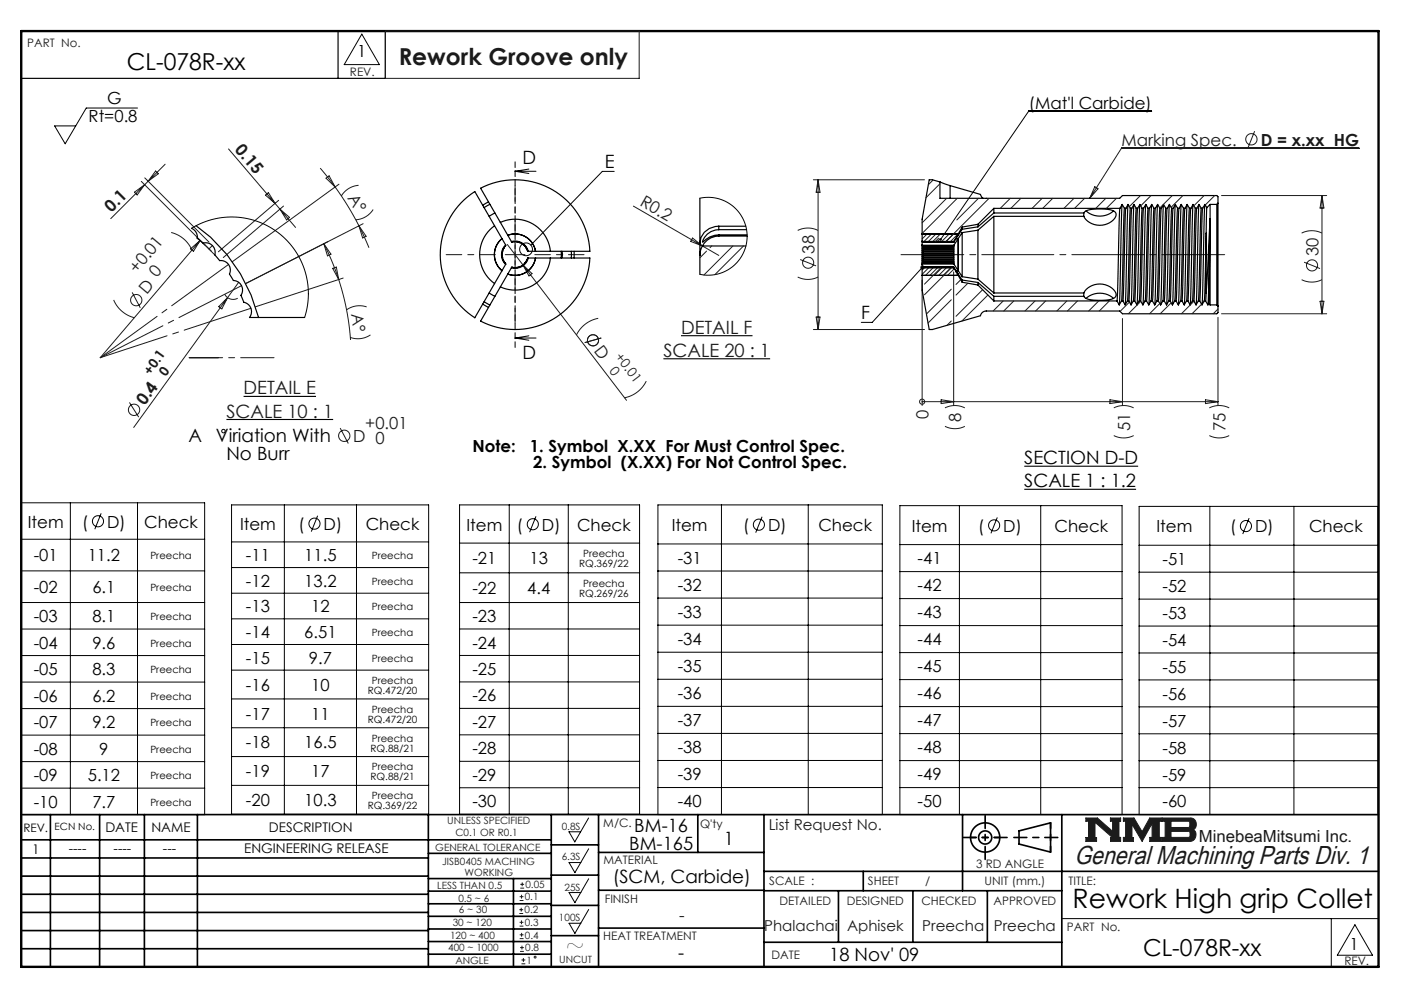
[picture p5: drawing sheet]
<svg xmlns="http://www.w3.org/2000/svg" width="297mm" height="210mm" viewBox="0 0 297 210" stroke-linecap="round" stroke-linejoin="round" font-family="sans-serif">
<g fill="none" stroke="#000" stroke-width=".35">
<path d="M4.5 172.3h287.1M4.5 177.6h112.1M10.7 172.3v32.2M21.1 172.3v32.2M30.5 172.3v32.2M41.8 172.3v32.2M90.6 172.3v32.2M116.6 172.3v32.2M116.6 178.7h10M126.6 172.3v32.2M147.6 172.3v8M161.6 172.3v32.2"/>
<path d="M203.6 172.3v16.1M215.6 175.7l6.6-1.7v6.2l-6.6-1.7zM224.6 172.3v32.2M4.5 185.3h86.1M4.5 181.4h86.1M4.5 189.1h86.1M4.5 193h86.1M4.5 196.8h86.1M90.6 199.1h26M90.6 193.8h26M90.6 188.5h26M90.6 191.1h26"/>
<path d="M90.6 180.5h26M90.6 185.8h26M90.6 196.5h26M108.6 185.8v18.5M116.6 185.1h10M116.6 191.5h10M116.6 197.9h10M126.6 196.3h35M126.6 188.3h35M126.6 180.3h35M161.6 184.3h130M161.6 199.3h63"/>
<path d="M161.6 188.4h63M177.4 188.4v10.9M182.6 184.3v4.1M193.1 188.4v10.9M208.9 188.4v10.9M4.5 200.6h86.1M90.6 201.8h26"/>
<circle cx="208.4" cy="177.1" r="3.1"/>
<circle cx="208.4" cy="177.1" r="1.39"/>
</g>
<path d="M81.5 6.6h53.7v10h-53.7zM229.7 173h2.4l3.3 2.8v-2.1h-.5v-.7h2.2v.7h-.4v3.4h.4v.8h-2.2v-.8h.4l-3.7-3.2v3.2h.4v.8h-2.3v-.8h.6v-3.4h-.6zM237.6 173h2.3l1.7 2.9 1.6-2.9h2.5v.7h-.5v3.4h.5v.8h-2.5v-.8h.5v-3l-2.1 3.8-2.1-3.6v2.9h.3v.7h-2.2v-.8h.5v-3.4h-.5zM245.9 173h6a1.34 1.34 0 0 1 1.1 1 1.34 1.34 0 0 1-.6 1.5 1.33 1.33 0 0 1 .5 1.4 1.33 1.33 0 0 1-1.2 1h-5.8v-.8h.6v-3.4h-.6zM247.7 173.7h3.8l.2 .2v.8l-.3 .3h-3.7zM247.7 175.8h3.8l.2 .3v.7l-.3 .3h-3.7z" fill="none" stroke="#191924" stroke-width=".21"/>
<path d="M76.5 7.2l3.8 6.5h-7.5zM124.5 173l-2.9 5-1.2-2.1h2.4M124.5 179.5l-2.9 5.1-1.2-2.2h2.4M124.5 185.8l-2.9 5.1-1.2-2.1h2.4M124.5 192.3l-2.9 5.1-1.2-2.1h2.4M224.6 194.3h67M281.6 194.3v10.2M286.6 195.6l3.7 6.4h-7.4z" fill="none" stroke="#000" stroke-width=".21"/>
<path d="M4.5 6.6h287.1" fill="none" stroke="#000" stroke-width=".21" stroke-dasharray="6.3 1.3 1.3 1.3" stroke-dashoffset="1.9"/>
<path d="M71.5 6.6v10M81.5 6.6v10h-77" fill="none" stroke="#000" stroke-width=".25"/>
<path d="M205.3 177.1h6.2M222.2 174v6.2" fill="none" stroke="#000" stroke-width=".35" stroke-dasharray="15.2 1.3 1.3 1.3" stroke-dashoffset="14.1"/>
<path d="M203.8 177.1h9.2M208.4 172.5v9.2M214.5 177.1h9.3" fill="none" stroke="#000" stroke-width=".35" stroke-dasharray="15.2 1.3 1.3 1.3" stroke-dashoffset="12.5"/>
<path d="M4.5 6.6h287.1v197.9h-287.1z" fill="none" stroke="#000" stroke-width=".5"/>
<path d="M229.7 173v.7h.6v3.4h-.6v.8h2.3v-.8h-.4v-3.2l3.7 3.2h-.4v.8h2.2v-.8h-.4v-3.4h.4v-.7h-2.2v.7h.5v2.1l-3.3-2.8zM237.6 173v.7h.5v3.4h-.5v.8h2.2v-.7h-.3v-2.9l2.1 3.6 2.1-3.8v3h-.5v.8h2.5v-.8h-.5v-3.4h.5v-.7h-2.5l-1.6 2.9-1.7-2.9zM247.7 175.8h3.8l.2 .3v.7l-.3 .3h-3.7zM245.9 173v.7h.6v3.4h-.6v.8h6.3l.5-.5 .3-.8-.1-.7-.5-.4a1.34 1.34 0 0 0 .6-1.5 1.34 1.34 0 0 0-1.1-1zM247.7 173.7h3.7l.3 .2v.9l-.3 .2h-3.7z" fill-rule="evenodd" fill="#191924"/>
<g fill="none" stroke="#191924" stroke-width=".21">
<path d="M29.9 38.4l13.6 13.6M30.6 37.6l13.6 13.6M32.9 36.2l.6 .5-2.2 1.6zM34.9 34.7l-11.5 11.5M48.3 31.5l14.2 16.6M67.7 35.6l3.2 3.9M69 37.7l.6-.5 1.3 2.3zM70.9 39.5a61.3 61.3 0 0 1 5 8.3M71.7 39l-22.5 16.3M75.9 39.2a4.7 4.7 0 0 0-3.6 2.2M172.1 38h23.5M173.1 38v31.7"/>
<path d="M173.1 38l.4 2.7h-.9zM197.4 38.1l-1 1M198.8 38.9l-2.9 2.9M231.6 39.5l.7 .4-1.8 2zM265.4 27.7l-1.4 3.5M287.5 31.4h-50.3l-6.7 10.5M28.4 40.7l2.2-1.6-1.6 2.1zM36.2 49.2a6.5 6.5 0 0 1 4.4 3.7M40.3 52.6l2-1.7-1.4 2.3zM41.6 50.2l3.2 3M42.3 50.9l-21.1 24.7M50.5 59.7l-2.4 3.2"/>
<path d="M56.2 41.3l.6-.6 1.4 2.3zM58.9 42.4l-12.7 10.9M59.2 44.2l2 1.8-.6 .5zM60 43.6l-12.8 10.9M68.5 51.5l1.7 3.8 1.4 3.8M68.5 51.5l1.5 2.3-.7 .3zM70.4 56.8l.7-.3 .5 2.6zM71.6 59.1a53.1 53.1 0 0 1 2.6 12.8M72.6 58.8l-18.6 6.1M75.9 47.8l1.5 2.2-.7 .3zM75.9 47.8l2.1 4.6M76.8 47.3l-24.8 12.7 17.4-8.9"/>
<path d="M78.9 44.3a4.7 4.7 0 0 1-3.6 2.2M106.9 53.9h4.1M107.3 51.7l3.3 4.3M109 51.8v4.1M110.6 56l21.9 28.7M110.6 56l1.9 1.9-.6 .5zM111.3 55.3l-.4 .5M134 43.6l18.1 10.4M146.5 50.3l2.1 1.7-2.5-1zM149.5 53.1l-1.4 1.4M150.5 52l-.3 .4M155 52l-6.1 6.2"/>
<path d="M157.3 52l-6.1 6.1M168.7 58.6a4.8 4.8 0 0 0 4.4 0M168.7 48.7a4.8 4.8 0 0 1 4.4 0M169.3 54.9l3.3 1.3M195.1 59.2v26.6M195.2 49.5l-.1 .1M195.5 56.7l-.4 .4M196.1 49.5l-1 1M196.4 56.7l-1.3 1.3M197.1 49.5l-1.6 1.6M197.4 56.7l-1.6 1.5M198 49.5l-1.6 1.6"/>
<path d="M198.3 56.7l-1.6 1.5M198.6 50.4l-.7 .7M198.8 50.5l-.5 .6M198.9 49.5l-1.6 1.6M199 56.7l-3.4 3.4M199.2 56.7l-1.5 1.5M199.4 50.9l-.2 .2M200.2 56.7l-1.6 1.5M200.2 41.9l-5.1 5.2M200.8 49.5l-1.3 1.3M201.1 56.7l-1.6 1.5M201.3 56.7l-5.7 5.6"/>
<path d="M201.7 57.5v28.3M201.9 56.8l-1.4 1.4M202.2 57.4l-.1 .1M202.5 41.9l-7.4 7.5M202.6 58l-.3 .2M202.7 49.5l-1.6 1.6M203.2 59.2l-1 1M204.7 59.9l-2.5 2.5M207 41.9l-4.6 4.6M209.2 41.9l-9.1 9.2M213.7 41.9l-2.1 2.2M216 41.9l-2.2 2.2"/>
<path d="M220.5 41.9l-2.2 2.2M222.7 41.9l-2.1 2.2M227.2 41.9l-2.1 2.2M229.4 41.9l-2.1 2.2M233.9 41.9l-2.1 2.2M236.2 41.9l-2.2 2.2M241.2 41.4l-2.3 2.3M243.5 41.4l-2.2 2.1M248 41.4l-2.7 2.6M250.2 41.4l-2.5 2.4M254.6 43.7l-.4 .4M254.7 41.4l-2.1 2.1"/>
<path d="M257 41.4l-2 2M258.4 41.4h22.3M275.3 59.1a4.8 4.8 0 0 0 4.3 0M275.3 49.3a4.8 4.8 0 0 1 4.3 0M275.9 55.4l3.3 1.4M279.6 41.4v25M279.6 41.4l.5 2.6h-.9zM24 63.4a6.5 6.5 0 0 0 4.5 3.8M28 61.8l1.7 3.3M40 75.6h6.2M47.5 62.2a2 2 0 0 0 2.8 .9M48.1 62.9l-19.8 27.5"/>
<path d="M48.1 62.9l-1.2 2.4-.6-.5zM77.6 64.9a4.7 4.7 0 0 0-4.2 .6M78.4 70.8a4.7 4.7 0 0 1-4.2 .6M126.5 67.3a6.5 6.5 0 0 0-4.6 3.5M127.2 71.5l-3.5 1M172.1 69.7h23.5M172.6 67h.9l-.4 2.7zM201.2 61.2l-5.2 5.2M201.2 67.9l-.9 .9M201.2 63.4l-4.9 4.9M207.9 61.3l-5.7 5.6M209 62.4l-5.5 5.5"/>
<path d="M212.2 63.6l-2.1 2.2M214.5 63.6l-2.2 2.2M219 63.6l-2.2 2.2M221.2 63.6l-2.1 2.2M225.7 63.6l-2.1 2.2M227.9 63.6l-2.1 2.2M232.4 63.6l-2.1 2.2M234.7 63.6l-2.2 2.2M237.4 67.4v18.4M238.9 63.9l-2 2M241.3 63.7l-2.6 2.7M245.3 64.2l-2.1 2.2"/>
<path d="M247.8 64l-2.4 2.4M252.6 63.7l-2.7 2.7M254.2 64.3l-2 2.1M254.9 63.6l-.3 .4M257.6 65.4l-.9 1M257.7 67.1v18.7M258.4 66.4h22.3M279.2 63.7h.9l-.5 2.7zM27.4 85.1l1.9 3.1M72 90.5l1.7 3.3M136.7 80.6a6.5 6.5 0 0 1-4.6 3.5M195.1 84.9h.1"/>
<path d="M195.1 84.9h62.6M199.1 84.5l2.6 .4-2.6 .5zM199.9 90.2a4.7 4.7 0 0 0 4.2 0M199.9 86.3a4.7 4.7 0 0 1 4.2 0M234.8 84.5l2.6 .4-2.6 .5zM235.6 92.1a4.7 4.7 0 0 0 4.2 0M235.6 86.3a4.7 4.7 0 0 1 4.2 0M255 84.5l2.7 .4-2.7 .5zM255.8 92.1a4.7 4.7 0 0 0 4.2 0M255.8 86.3a4.7 4.7 0 0 1 4.2 0M109.9 193.2h.8M109.9 192.4h.8"/>
<path d="M109.9 195.9h.8M109.9 195h.8M109.9 190.4h.8M109.9 189.6h.8M109.9 198.5h.8M109.9 197.7h.8M110.1 187.8h.8M110.1 187h.8M110.3 192v.8M110.3 194.6v.9M110.3 189.2v.8M110.3 197.3v.8"/>
<path d="M110.4 200v.8M110.5 186.6v.8M110 201.2h.8M110 200.4h.8M110.3 203.8h.8M110.3 203h.8M110.7 202.6v.8"/>
<circle cx="264.7" cy="29.5" r="1.2"/>
<circle cx="171" cy="55.6" r="1.18"/>
<circle cx="277.5" cy="56.1" r="1.18"/>
<circle cx="28.8" cy="63.5" r="1.2"/>
<circle cx="125.4" cy="72" r="1.18"/>
<circle cx="28.4" cy="86.7" r="1.2"/>
<circle cx="72.8" cy="92.2" r="1.2"/>
<circle cx="195.1" cy="84.9" r=".54"/>
<circle cx="113.2" cy="202.4" r=".2"/>
</g>
<path d="M140.3 75.9h22.6M144.1 71h15.1M47.9 88.7h22.6M51.5 83.8h15.4M216.7 98.6h24.1M216.7 103.5h23.6" fill="none" stroke="#000" stroke-width=".24"/>
<g fill="none" stroke="#000" stroke-width=".21">
<path d="M29.1 22.8h-10.9l-4.4 7.6-2.2-3.8h4.4M109 36.2h4.4M109 36.2l2.9 .5M111.9 35.8l-2.9 .4M129.9 36.2h-2.5l-15.1 15.6M243.6 23.5h-26l-18.6 27.2M40.5 48.3l2.3-1.2 2.4-.8 2.5-.4h2.3l2.6 .4 2.4 .7 2.1 1 2.1 1.5 1.8 1.7 1.4 1.8 1.2 2 .9 2.3 .6 2.5 .1 2.3-.2 2.6-.6 2.4M148.1 41.9a8.2 8.2 0 0 1 9.9 8.1 8.2 8.2 0 0 1-9.9 8M194.9 56.8l-10.4 11.4h-2.3M109 71.5h4.4M109 71.5l2.9 .5M111.9 71l-2.9 .5"/>
<path d="M4.5 106.3h38.8v66h-38.8zM4.5 114h38.8M14.9 106.3v66M21.4 108.6l-1.3 3.3M29.1 106.3v66M49 106.8h41.7v65.4h-41.7zM49 114.6h41.7M60.2 106.8v65.4M67.2 109.1l-1.3 3.3M75.4 106.8v65.4M97.2 106.8h38.1v65.4h-38.1zM97.2 114.9h38.1"/>
<path d="M107.7 106.8v65.4M113.4 109.2l-1.4 3.4M120.2 106.8v65.4M139.2 106.8h47.4v65.5h-47.4zM139.2 115h47.4M152.6 106.8v65.5M161.2 109.3l-1.3 3.3M171 106.8v65.5M190.4 106.9h47v65.4h-47zM190.4 115.2h47M203 106.9v65.4M211 109.4l-1.4 3.4"/>
<path d="M220.2 106.9v65.4M241 107.1h50.5v65.2h-50.5zM241 115.3h50.5M255.9 107.1v65.2M264.2 109.6l-1.3 3.3M273.7 107.1v65.2M4.5 120.7h38.8M4.5 127.4h38.8M4.5 133h38.8M4.5 138.6h38.8M49 120h41.7M49 125.5h41.7"/>
<path d="M49 130.9h41.7M49 136.3h41.7M97.2 127.4h38.1M97.2 133h38.1M97.2 121.1h38.1M97.2 138.6h38.1M139.2 120.8h47.4M139.2 126.5h47.4M139.2 132.2h47.4M139.2 137.9h47.4M190.4 120.9h47M190.4 126.6h47"/>
<path d="M190.4 132.3h47M190.4 138h47M241 121h50.5M241 126.7h50.5M241 132.4h50.5M241 138.1h50.5M4.5 144.2h38.8M4.5 149.9h38.8M4.5 155.5h38.8M49 141.7h41.7M49 147.8h41.7M49 153.9h41.7"/>
<path d="M49 160h41.7M97.2 144.2h38.1M97.2 149.8h38.1M97.2 155.4h38.1M139.2 143.7h47.4M139.2 149.4h47.4M139.2 155.1h47.4M190.4 155.1h47M190.4 143.7h47M190.4 149.4h47M241 143.8h50.5M241 149.5h50.5"/>
<path d="M241 155.2h50.5M4.5 161.1h38.8M4.5 166.7h38.8M49 166.1h41.7M97.2 161h38.1M97.2 166.6h38.1M139.2 160.8h47.4M139.2 166.5h47.4M190.4 166.6h47M190.4 160.9h47M241 166.6h50.5M241 160.9h50.5"/>
<circle cx="111.3" cy="52.7" r="1.35"/>
<circle cx="195.1" cy="56.6" r=".34"/>
<circle cx="47.3" cy="91.2" r=".37"/>
<circle cx="20.7" cy="110.2" r="1.18"/>
<circle cx="66.5" cy="110.7" r="1.18"/>
<circle cx="112.7" cy="110.9" r="1.18"/>
<circle cx="160.5" cy="111" r="1.18"/>
<circle cx="210.3" cy="111.1" r="1.18"/>
<circle cx="263.6" cy="111.3" r="1.18"/>
</g>
<path d="M109 34.2v39.3" fill="none" stroke="#000" stroke-width=".21" stroke-dasharray="1.3 .6" stroke-dashoffset=".1"/>
<path d="M40 75.6h18" fill="none" stroke="#191924" stroke-width=".21" stroke-dasharray="15.2 1.3 1.3 1.3" stroke-dashoffset="8.2"/>
<path d="M104.8 53.9h-10.4M109 49.7v-10.4M109 58v10.4M113.1 53.9h10.4" fill="none" stroke="#191924" stroke-width=".21" stroke-dasharray="15.2 1.3 1.3 1.3" stroke-dashoffset="11.9"/>
<path d="M190.6 53.9h68.5" fill="none" stroke="#191924" stroke-width=".21" stroke-dasharray="15.2 1.3 1.3 1.3" stroke-dashoffset="2"/>
<path d="M44.9 51.9l-.7 .8M45.4 53.9l-2.5-2.5" fill="none" stroke="#191924" stroke-width=".21" stroke-dasharray="15.2 1.3 1.3 1.3"/>
<path d="M48.4 55.9l-27.2 19.7M21.2 75.6l29.9-15.2M53.1 65.2l-31.9 10.4" fill="none" stroke="#191924" stroke-width=".21" stroke-dasharray="15.2 1.3 1.3 1.3" stroke-dashoffset=".4"/>
<path d="M198.8 50.5a.27 .27 0 0 1 .3-.1 .27 .27 0 0 1 .1 .4 .27 .27 0 0 1-.4 .1l.2-.2-.2 .2z" fill="#000"/>
<g fill="none" stroke="#000" stroke-width=".25">
<path d="M198.8 38.5l2.2 .8M198.8 38.5l-1.6-.5h-.6l-1.5 8.4v4.6M198.8 38.5v3.4h38.1l.5-.5h20l.2 .2v1.4M201 39.3l5.6 1.6a1.48 1.48 0 0 1 1.2 .9l.2 .1M201 39.3v2.6M40.5 48.3a1.98 1.98 0 0 1 1.2 2.1l.5 .4a1.26 1.26 0 0 0 1.4 .5 2 2 0 0 1 1.8 2.6l.4 .5a1.26 1.26 0 0 0 1.3 .7 2 2 0 0 1 1.4 2.9l.4 .5a1.26 1.26 0 0 0 1.1 .9 2 2 0 0 1 1 3.1l.2 .5a1.26 1.26 0 0 0 1 1.2 2 2 0 0 1 .6 2.9h1.9M41.5 47.7a33.9 33.9 0 0 1 13.2 19.4M103.3 42.7l-1.2 .7M103.6 43.2l-1.2 .7M104.6 47.7a7.5 7.5 0 0 0 0 12.3M104.7 45l-1.2 .8M105.8 47a7.5 7.5 0 0 1 10.6 6.1"/>
<path d="M106.2 57.2a4.4 4.4 0 0 1 0-6.7 4.4 4.4 0 0 0 0 6.8M107 51.8l-6.6-11.3a15.8 15.8 0 0 0 0 26.7l6.6-11.3M107 51.8l-.1 .2-.2 .2-.4 .8-.1 .9 .1 .8 .4 .8 .2 .2 .1 .2M107 51.8a2.88 2.88 0 0 0 0 4.1M107.4 49.8a4.4 4.4 0 0 1 5.9 3.3M108.2 51.1l-6.5-11.3a15.8 15.8 0 0 1 23.1 13.3h-13M108.2 51.1l.1 .1 .2-.1h.9l.8 .3 1 .8 .4 .9h.2M108.2 51.1a2.88 2.88 0 0 1 3.6 2M111.8 54.6h13a15.8 15.8 0 0 1-23.1 13.3l6.5-11.3M111.8 54.6h-.2l-.4 .9-1 .8-.8 .3h-.9l-.2-.1-.1 .1M111.8 54.6a2.88 2.88 0 0 1-3.6 2M113.3 54.6a4.4 4.4 0 0 1-5.9 3.4"/>
<path d="M116.4 54.6a7.5 7.5 0 0 1-10.6 6.1M118.7 53.1v1.5M118.9 53.1a1.59 1.59 0 0 1-.1 1.5M120.9 53.1v1.5M121.4 53.1v1.5M148.1 51.4v2.6M148.1 41.9v9.5M148.1 54v4M148.6 52h.1M148.6 52l-.4 1-.1 1M148.6 52h9.2M152.1 49.9a3.9 3.9 0 0 0-3.5 2.1"/>
<path d="M152.1 47.8a3.9 3.9 0 0 0-4 3.6M152.1 47.8v.8M152.1 48.6a3.4 3.4 0 0 0-3.4 2.6 4.9 4.9 0 0 1 3.4-1.5M152.1 49.7v.2M152.1 49.9h5.9M152.1 49.7h5.9M152.1 48.6h5.8M152.1 47.8h5.7M195.1 51.1l.1 .1M195.1 51v.1M195.1 49.5h7.6v.3v-.3zM195.1 58.2h.1"/>
<path d="M195.1 51.8v4.1M195.1 51.8v.1M195.1 51.1v.7M195.1 55.9v.7M195.1 56.7v4.7l1.5 8.3h.6l10.2-2.9a1.25 1.25 0 0 1 1.2-1h28.3l.5 .6h20l.2-.3v-1.4M195.1 51.1h.1M195.1 56.7h6.7M195.1 51.1h6.7M195.1 51.9l.1 .1M195.1 55.8v.1M195.1 51.9h6.7M195.1 55.8h6.7"/>
<path d="M195.2 56.6h.1M195.2 56.6l-.1 .1M195.2 56.5l-.1 .1M195.2 56.5h.1M195.2 51.1h.1M195.2 51.2l-.1-.1 .1 .1M195.2 51.2h.1M195.2 55.7l-.1 .1M195.2 52v.1M195.2 52.1l-.1 .1 .1 .2M195.2 52.4v.1M195.2 52.5l-.1 .1 .1 .2"/>
<path d="M195.2 52.8v.1M195.2 52.9l-.1 .1 .1 .2M195.2 53.2v.1M195.2 53.3l-.1 .1 .1 .2M195.2 53.6v.1M195.2 53.7l-.1 .2 .1 .1M195.2 54v.1M195.2 54.1l-.1 .2 .1 .1M195.2 54.4v.2M195.2 54.6l-.1 .1 .1 .1M195.2 54.8v.2M195.2 55l-.1 .1 .1 .1"/>
<path d="M195.2 55.2v.1M195.2 55.3l-.1 .2 .1 .1M195.2 55.6v.1M195.2 54.6h6.5M195.2 53.2h6.5M195.2 56.6h6.5M195.2 56.5h6.5M195.2 51.1h6.5M195.2 51.2h6.5M195.2 52h6.5M195.2 55.7h6.5M195.2 55.6h6.5"/>
<path d="M195.2 52.1h6.5M195.2 55.3h6.5M195.2 52.4h6.5M195.2 55.2h6.5M195.2 52.5h6.5M195.2 55h6.5M195.2 52.8h6.5M195.2 54.8h6.5M195.2 52.9h6.5M195.2 54.4h6.5M195.2 53.3h6.5M195.2 54.1h6.5"/>
<path d="M195.2 53.6h6.5M195.2 54h6.5M195.2 53.7h6.5M201.7 56.6l.1 .1M201.7 56.6h.1M201.7 56.5h.1M201.7 56.5l1 1.5M201.7 51.2h.1M201.7 51.1h.1M201.7 55.7l.1 .1M201.7 55.6v.1M201.7 55.3l.1 .3"/>
<path d="M201.7 55.2v.1M201.7 55v.2M201.7 54.8v.2M201.7 54.6v.2M201.7 54.4v.2M201.7 54.1v.3M201.7 54v.1M201.7 53.7v.3M201.7 53.6v.1M201.7 53.3v.3M201.7 53.2v.1M201.7 52.9v.3"/>
<path d="M201.7 52.8v.1M201.7 52.5v.3M201.7 52.4v.1M201.7 52.1v.3M201.7 52v.1M201.7 55.6h.1M201.8 51.9l-.1 .1M201.8 55.8l.9 1.4M201.8 51.1h-.1M201.8 56.7l1.7 3M202.2 57.2h.5M202.2 57.3h.5"/>
<path d="M202.7 58v.2h-7.6M202.7 50.5l-.9 1.4M202.7 50.5v6.7M202.7 49.8l-1 1.4M202.7 49.8h.1M202.7 58h.1M202.7 50.5v6.8M202.7 58l.8 1.2M202.7 57.3l.8 1.2M202.7 50.5h-.5M203.5 48v.5M203.5 59.2v.5"/>
<path d="M203.5 49.2v9.3M203.5 48l-1.7 3.1M203.5 59.7l3.4 .6M203.5 59.2l3.4 .5M203.5 48.5l-.8 1.3M203.5 58.5l3.4 .5M203.5 49.2l-.8 1.3M206.9 47.4v.6M206.9 59.7v.6M206.9 59l3.3 3M206.9 48.7v10.3M206.9 47.4l-3.4 .6"/>
<path d="M206.9 59.7l3.3 3M206.9 48l-3.4 .5M206.9 48.7l-3.4 .5M210.2 45.8v16.2M210.2 44.1v.9M210.2 45l-3.3 3M210.2 44.1h26.7M210.2 45.8h19.1M210.2 45h19.1M210.2 44.1l-3.3 3.3M210.2 45.8l-3.3 2.9M229.3 45a4.2 4.2 0 0 1 3.3-.8 4.3 4.3 0 0 1 3.4 .8 2.11 2.11 0 0 1-1.7 2.3 3.9 3.9 0 0 1-5-1.5"/>
<path d="M229.3 45v.8M235.6 44.6a4.4 4.4 0 0 1-5.9 0M236.9 44.1l-.6 19.5M236.9 44.1l.5-.9 .5 .9M237.4 43.3l-.6 21.2M237.9 44.1l-.7 19.5M237.9 44.1h.3M238.2 44.1l-.7 19.5M238.2 44.1l.4-.9 .5 .9M238.6 43.3l-.6 21.2M239.1 44.1l-.6 19.5M239.1 44.1h.3"/>
<path d="M239.4 44.1l-.6 19.5M239.4 44.1l.5-.9 .5 .9M239.9 43.3l-.6 21.2M240.4 44.1l-.7 19.5M240.4 44.1h.3M240.7 44.1l-.7 19.5M240.7 44.1l.4-.9 .5 .9M241.1 43.3l-.6 21.2M241.6 44.1l-.6 19.5M241.6 44.1h.3M241.9 44.1l-.6 19.5M241.9 44.1l.5-.9 .5 .9"/>
<path d="M242.4 43.3l-.6 21.2M242.9 44.1l-.7 19.5M242.9 44.1h.3M243.2 44.1l-.7 19.5M243.2 44.1l.4-.9 .5 .9M243.6 43.3l-.6 21.2M244.1 44.1l-.6 19.5M244.1 44.1h.3M244.4 44.1l-.6 19.5M244.4 44.1l.5-.9 .5 .9M244.9 43.3l-.6 21.2M245.4 44.1l-.7 19.5"/>
<path d="M245.4 44.1h.3M245.7 44.1l.4-.9 .5 .9M245.7 44.1l-.7 19.5M246.1 43.3l-.6 21.2M246.6 44.1l-.6 19.5M246.6 44.1h.3M246.9 44.1l-.6 19.5M246.9 44.1l.5-.9 .5 .9M247.4 43.3l-.6 21.2M247.9 44.1l-.7 19.5M247.9 44.1h.3M248.2 44.1l-.7 19.5"/>
<path d="M248.2 44.1l.4-.9 .5 .9M248.6 43.3l-.6 21.2M249.1 44.1l-.6 19.5M249.1 44.1h.3M249.4 44.1l.5-.9 .5 .9M249.4 44.1l-.6 19.5M249.9 43.3l-.6 21.2M250.4 44.1l-.7 19.5M250.4 44.1h.3M250.7 44.1l.4-.9 .5 .9M250.7 44.1l-.7 19.5M251.1 43.3l-.6 21.2"/>
<path d="M251.6 44.1l-.6 19.5M251.6 44.1h.3M251.9 44.1l-.6 19.5M251.9 44.1l.5-.9 .5 .9M252.4 43.3l-.6 21.2M252.9 44.1l-.7 19.5M252.9 44.1h.3M253.2 44.1l.4-.9 .5 .9M253.2 44.1l-.7 19.5M253.6 43.3l-.6 21.2M254.1 44.1l-.6 19.5M254.1 44.1h.3"/>
<path d="M254.4 44.1l-.6 19.5M254.9 43.3l-.6 21.2M255.2 49.3v12.6M255.2 49.3l-.5 14.3M255.3 43.9l-.1 5.4M255.3 43.9l-.4-.7-.5 .9M256 46.2l-.3 18M256 46.2l-.8 15.7M256 46.2l-.5 18.3M256 43.2v21.3M256 43.2l-.7 .7M256 43.2h1.4"/>
<path d="M257.4 43.2v21.3M257.6 43v21.7M257.6 43l-.2 .2M54.7 67.1h9.7M102.1 64.3l1.2 .7M102.4 63.8l1.2 .7M103.5 62l1.2 .7M206.9 60.3l3.3 3.3M210.2 62.7v.9M210.2 63.6h26.1M210.2 62.7h19.1M210.2 62h19.1"/>
<path d="M229.3 62a3.9 3.9 0 0 1 6.8 .2 1.21 1.21 0 0 1-1.4 1.2h-.4a8.7 8.7 0 0 1-4.8-.5l-.2-.2M229.3 62v.7M235.6 63.1a4.4 4.4 0 0 0-5.9 0M236.3 63.6l.5 .9M237.2 63.6l-.4 .9M237.2 63.6h.3M237.5 63.6l.5 .9M238.5 63.6l-.5 .9M238.5 63.6h.3M238.8 63.6l.5 .9M239.7 63.6l-.4 .9M239.7 63.6h.3"/>
<path d="M240 63.6l.5 .9M241 63.6l-.5 .9M241 63.6h.3M241.3 63.6l.5 .9 .4-.9M242.2 63.6h.3M242.5 63.6l.5 .9M243.5 63.6l-.5 .9M243.5 63.6h.3M243.8 63.6l.5 .9M244.7 63.6l-.4 .9M244.7 63.6h.3M245 63.6l.5 .9"/>
<path d="M246 63.6l-.5 .9M246 63.6h.3M246.3 63.6l.5 .9M247.2 63.6l-.4 .9M247.2 63.6h.3M247.5 63.6l.5 .9M248.5 63.6l-.5 .9M248.5 63.6h.3M248.8 63.6l.5 .9M249.7 63.6l-.4 .9M249.7 63.6h.3M250 63.6l.5 .9"/>
<path d="M251 63.6l-.5 .9M251 63.6h.3M251.3 63.6l.5 .9M252.2 63.6l-.4 .9M252.2 63.6h.3M252.5 63.6l.5 .9M253.5 63.6l-.5 .9M253.5 63.6h.3M253.8 63.6l.5 .9M254.7 63.6l-.4 .9M254.7 63.6h.3M255 63.6l.5 .9 .2-.3"/>
<path d="M255.2 61.9l-.2 1.7M255.7 64.2l.3 .3M256 64.5h1.4M257.4 64.5l.2 .2"/>
</g>
<text font-size="5.6" x="226.9" y="192">Rework High grip Collet</text>
<text font-size="5.5" fill="#191924" x="227.3" y="182.7">General Machining Parts Div. 1</text>
<g font-size="4.9">
<text x="26.8" y="14.8">CL-078R-xx</text>
<text x="119.6" y="201.6">~</text>
<text x="241.8" y="202.1">CL-078R-xx</text>
</g>
<text font-size="4.9" fill="#191924" x="84.4" y="13.7">Rework Groove only</text>
<g font-size="3.9">
<text x="110.5" y="34.6">D</text>
<text x="127.9" y="35.5">E</text>
<text x="182.2" y="67.4">F</text>
<text x="110.5" y="76">D</text>
<text x="39.9" y="93.5">A</text>
<text x="45.7" y="93.5">Viriation With</text>
<text x="47.9" y="97.3">No Burr</text>
<text x="216.7" y="98.2">SECTION D-D</text>
<text x="216.7" y="103.1">SCALE 1 : 1.2</text>
<text x="133.1" y="179.8">BM-165</text>
<text x="134.2" y="175.9">BM-16</text>
<text x="153.1" y="178.6">1</text>
<text x="129.6" y="186.6">(SCM, Carbide)</text>
<text x="143.5" y="202.9">-</text>
<text x="175.4" y="203.2">18 Nov' 09</text>
</g>
<g font-size="3.9" fill="#191924">
<text x="144.1" y="70.6">DETAIL F</text>
<text x="140.3" y="75.5">SCALE 20 : 1</text>
<text x="51.5" y="83.4">DETAIL E</text>
<text x="47.9" y="88.3">SCALE 10 : 1</text>
</g>
<g font-size="3.5">
<text x="75.6" y="12.1">1</text>
<text x="22.6" y="22.1">G</text>
<text x="217.7" y="22.9">(Mat'l Carbide)</text>
<text x="18.7" y="25.9">Rt=0.8</text>
<text x="100" y="95.5">Note:</text>
<text x="112.1" y="95.5">1. Symbol X.XX For Must Control Spec.</text>
<text x="112.8" y="99">2. Symbol (X.XX) For Not Control Spec.</text>
<text x="5.9" y="111.6">Item</text>
<text x="17.4" y="111.6">(</text>
<text x="22.7" y="111.6">D)</text>
<text x="30.5" y="111.6">Check</text>
<text x="50.8" y="112.1">Item</text>
<text x="63.2" y="112.1">(</text>
<text x="68.5" y="112.1">D)</text>
<text x="77.4" y="112.1">Check</text>
<text x="98.7" y="112.2">Item</text>
<text x="109.4" y="112.2">(</text>
<text x="114.7" y="112.2">D)</text>
<text x="122.1" y="112.2">Check</text>
<text x="142.1" y="112.3">Item</text>
<text x="157.2" y="112.3">(</text>
<text x="162.5" y="112.3">D)</text>
<text x="173.1" y="112.3">Check</text>
<text x="192.9" y="112.5">Item</text>
<text x="206.9" y="112.5">(</text>
<text x="212.2" y="112.4">D)</text>
<text x="223.1" y="112.4">Check</text>
<text x="244.7" y="112.6">Item</text>
<text x="260.2" y="112.6">(</text>
<text x="265.5" y="112.6">D)</text>
<text x="276.9" y="112.6">Check</text>
<text x="7.1" y="118.7">-01</text>
<text x="18.6" y="118.7">11.2</text>
<text x="52" y="118.6">-11</text>
<text x="64.4" y="118.6">11.5</text>
<text x="99.9" y="119.3">-21</text>
<text x="112" y="119.3">13</text>
<text x="143.4" y="119.2">-31</text>
<text x="194.1" y="119.4">-41</text>
<text x="245.9" y="119.5">-51</text>
<text x="7.1" y="125.4">-02</text>
<text x="19.5" y="125.4">6.1</text>
<text x="52" y="124.1">-12</text>
<text x="64.4" y="124.1">13.2</text>
<text x="99.9" y="125.6">-22</text>
<text x="111.5" y="125.6">4.4</text>
<text x="143.4" y="125">-32</text>
<text x="194.1" y="125.1">-42</text>
<text x="245.9" y="125.2">-52</text>
<text x="7.1" y="131.6">-03</text>
<text x="19.5" y="131.6">8.1</text>
<text x="52" y="129.5">-13</text>
<text x="65.8" y="129.5">12</text>
<text x="99.9" y="131.6">-23</text>
<text x="143.4" y="130.7">-33</text>
<text x="194.1" y="130.8">-43</text>
<text x="245.9" y="130.9">-53</text>
<text x="7.1" y="137.2">-04</text>
<text x="19.5" y="137.2">9.6</text>
<text x="52" y="134.9">-14</text>
<text x="64.4" y="134.9">6.51</text>
<text x="99.9" y="137.2">-24</text>
<text x="143.4" y="136.4">-34</text>
<text x="194.1" y="136.5">-44</text>
<text x="245.9" y="136.6">-54</text>
<text x="7.1" y="142.8">-05</text>
<text x="19.5" y="142.8">8.3</text>
<text x="52" y="140.3">-15</text>
<text x="65.3" y="140.3">9.7</text>
<text x="99.9" y="142.7">-25</text>
<text x="143.4" y="142.1">-35</text>
<text x="194.1" y="142.2">-45</text>
<text x="245.9" y="142.3">-55</text>
<text x="7.1" y="148.4">-06</text>
<text x="19.5" y="148.4">6.2</text>
<text x="52" y="146.1">-16</text>
<text x="65.8" y="146.1">10</text>
<text x="99.9" y="148.3">-26</text>
<text x="143.4" y="147.8">-36</text>
<text x="194.1" y="147.9">-46</text>
<text x="245.9" y="148">-56</text>
<text x="7.1" y="154">-07</text>
<text x="19.5" y="154">9.2</text>
<text x="52" y="152.2">-17</text>
<text x="65.8" y="152.2">11</text>
<text x="99.9" y="153.9">-27</text>
<text x="143.4" y="153.6">-37</text>
<text x="194.1" y="153.6">-47</text>
<text x="245.9" y="153.7">-57</text>
<text x="7.1" y="159.6">-08</text>
<text x="21" y="159.6">9</text>
<text x="52" y="158.3">-18</text>
<text x="64.4" y="158.3">16.5</text>
<text x="99.9" y="159.5">-28</text>
<text x="143.4" y="159.3">-38</text>
<text x="194.1" y="159.3">-48</text>
<text x="245.9" y="159.4">-58</text>
<text x="7.1" y="165.2">-09</text>
<text x="18.6" y="165.2">5.12</text>
<text x="52" y="164.4">-19</text>
<text x="65.8" y="164.4">17</text>
<text x="99.9" y="165.1">-29</text>
<text x="143.4" y="165">-39</text>
<text x="194.1" y="165.1">-49</text>
<text x="245.9" y="165.1">-59</text>
<text x="7.1" y="170.8">-10</text>
<text x="19.5" y="170.8">7.7</text>
<text x="52" y="170.5">-20</text>
<text x="64.4" y="170.5">10.3</text>
<text x="99.9" y="170.7">-30</text>
<text x="143.4" y="170.7">-40</text>
<text x="194.1" y="170.8">-50</text>
<text x="245.9" y="170.8">-60</text>
<text x="285.5" y="200.9">1</text>
</g>
<g font-size="3.5" fill="#191924">
<text x="49.6" y="31.8" transform="rotate(50 49.6 31.8)">0.15</text>
<text x="237.2" y="30.8">Marking Spec.</text>
<text x="266.7" y="30.8">D = x.xx HG</text>
<text x="73.4" y="41.8" transform="rotate(59 73.4 41.8)">A°</text>
<text x="23.6" y="45" transform="rotate(-45 23.6 45)">0.1</text>
<text x="135.2" y="43.4" transform="rotate(30 135.2 43.4)">R0.2</text>
<text x="172.3" y="53.6" transform="rotate(-90 172.3 53.6)">38</text>
<text x="29" y="58" transform="rotate(-50 29 58)">+0.01</text>
<text x="278.9" y="54.2" transform="rotate(-90 278.9 54.2)">30</text>
<text x="31" y="62.4" transform="rotate(-50 31 62.4)">D 0</text>
<text x="74.3" y="66.3" transform="rotate(82 74.3 66.3)">A°</text>
<text x="125.6" y="74.3" transform="rotate(53 125.6 74.3)">D</text>
<text x="30.6" y="85.9" transform="rotate(-54 30.6 85.9)">0.4</text>
<text x="196.4" y="88.7" transform="rotate(-90 196.4 88.7)">0</text>
<text x="203.3" y="89.2" transform="rotate(-90 203.3 89.2)">8</text>
<text x="74.7" y="93.5">D 0</text>
<text x="77.3" y="90.8">+0.01</text>
<text x="239" y="91.1" transform="rotate(-90 239 91.1)">51</text>
<text x="259.3" y="91.1" transform="rotate(-90 259.3 91.1)">75</text>
<text x="253.6" y="178.1">MinebeaMitsumi Inc.</text>
<text x="143.7" y="194.8">-</text>
</g>
<g font-size="3.2" fill="#191924">
<text x="162.6" y="175.5">List Request No.</text>
<text x="161.7" y="196.8">Phalachai</text>
<text x="179.2" y="196.8">Aphisek</text>
<text x="195.1" y="196.8">Preecha</text>
<text x="210.2" y="196.8">Preecha</text>
</g>
<g font-size="2.8" fill="#191924">
<text x="130" y="75.5" transform="rotate(53 130 75.5)">+0.01</text>
<text x="31.8" y="79.4" transform="rotate(-54 31.8 79.4)">+0.1</text>
<text x="35.1" y="79.7" transform="rotate(-54 35.1 79.7)">0</text>
<text x="128.8" y="78.5" transform="rotate(53 128.8 78.5)">0</text>
</g>
<g font-size="2.8">
<text x="22.3" y="175.9">DATE</text>
<text x="32" y="175.9">NAME</text>
<text x="56.9" y="175.9">DESCRIPTION</text>
<text x="6.8" y="180.6">1</text>
<text x="14.5" y="180.3">----</text>
<text x="24" y="180.3">----</text>
<text x="34.5" y="180.3">---</text>
<text x="51.7" y="180.3">ENGINEERING RELEASE</text>
</g>
<g font-size="2.5" fill="#191924">
<text x="5.7" y="9.8">PART No.</text>
<text x="74" y="16">REV.</text>
<text x="127.6" y="174.8">M/C.</text>
<text x="148.1" y="175.1">Q'ty</text>
<text x="127.6" y="182.8">MATERIAL</text>
<text x="206.5" y="183.6">3 RD ANGLE</text>
<text x="127.9" y="191">FINISH</text>
<text x="162.7" y="187.2">SCALE :</text>
<text x="164.9" y="191.4">DETAILED</text>
<text x="179.1" y="191.4">DESIGNED</text>
<text x="183.6" y="187.2">SHEET</text>
<text x="194.9" y="191.4">CHECKED</text>
<text x="195.7" y="187.2">/</text>
<text x="208.3" y="187.2">UNIT (mm.)</text>
<text x="210.2" y="191.4">APPROVED</text>
<text x="226" y="187.2">TITLE:</text>
<text x="225.7" y="196.8">PART No.</text>
<text x="127.6" y="198.9">HEAT TREATMENT</text>
<text x="163.2" y="202.9">DATE</text>
<text x="284.4" y="204.1">REV.</text>
</g>
<text font-size="2.5" x="4.9" y="175.9">REV.</text>
<g font-size="2.1">
<text x="31.8" y="118.2">Preecha</text>
<text x="78.7" y="118.2">Preecha</text>
<text x="122.5" y="120">RQ.369/22</text>
<text x="123.4" y="117.9">Preecha</text>
<text x="31.8" y="125">Preecha</text>
<text x="78.7" y="123.7">Preecha</text>
<text x="123.4" y="124.2">Preecha</text>
<text x="31.8" y="131.2">Preecha</text>
<text x="78.7" y="129.1">Preecha</text>
<text x="122.5" y="126.3">RQ.269/26</text>
<text x="31.8" y="136.8">Preecha</text>
<text x="78.7" y="134.5">Preecha</text>
<text x="31.8" y="142.4">Preecha</text>
<text x="78.7" y="139.9">Preecha</text>
<text x="31.8" y="148">Preecha</text>
<text x="77.8" y="146.8">RQ.472/20</text>
<text x="78.7" y="144.6">Preecha</text>
<text x="31.8" y="153.6">Preecha</text>
<text x="77.8" y="152.9">RQ.472/20</text>
<text x="78.7" y="150.7">Preecha</text>
<text x="31.8" y="159.2">Preecha</text>
<text x="78.4" y="158.9">RQ.88/21</text>
<text x="78.7" y="156.8">Preecha</text>
<text x="31.8" y="164.8">Preecha</text>
<text x="78.4" y="165">RQ.88/21</text>
<text x="78.7" y="162.9">Preecha</text>
<text x="31.8" y="170.4">Preecha</text>
<text x="77.8" y="171.1">RQ.369/22</text>
<text x="78.7" y="169">Preecha</text>
<text x="11.6" y="175.6">ECN No.</text>
</g>
<g font-size="2.1" fill="#191924">
<text x="92.1" y="179.9">GENERAL TOLERANCE</text>
<text x="94.6" y="174.2">UNLESS SPECIFIED</text>
<text x="96.4" y="176.8">C0.1 OR R0.1</text>
<text x="118.8" y="175.5">0.8S</text>
<text x="93.5" y="182.9">JISB0405 MACHING</text>
<text x="98.2" y="185.3">WORKING</text>
<text x="118.8" y="181.9">6.3S</text>
<text x="92.5" y="187.9">LESS THAN 0.5</text>
<text x="97" y="190.7">0.5 ~ 6</text>
<text x="111" y="190.4">0.1</text>
<text x="111.2" y="187.8">0.05</text>
<text x="119.4" y="188.4">25S</text>
<text x="95.8" y="195.8">30 ~ 120</text>
<text x="97.1" y="193.1">6 ~ 30</text>
<text x="110.9" y="193.2">0.2</text>
<text x="111" y="195.9">0.3</text>
<text x="118.2" y="194.8">100S</text>
<text x="94.8" y="201.1">400 ~ 1000</text>
<text x="95.2" y="198.5">120 ~ 400</text>
<text x="96.3" y="203.9">ANGLE</text>
<text x="111" y="198.5">0.4</text>
<text x="111.1" y="201.2">0.8</text>
<text x="111.4" y="203.8">1</text>
<text x="118.3" y="203.7">UNCUT</text>
</g>
</svg>
